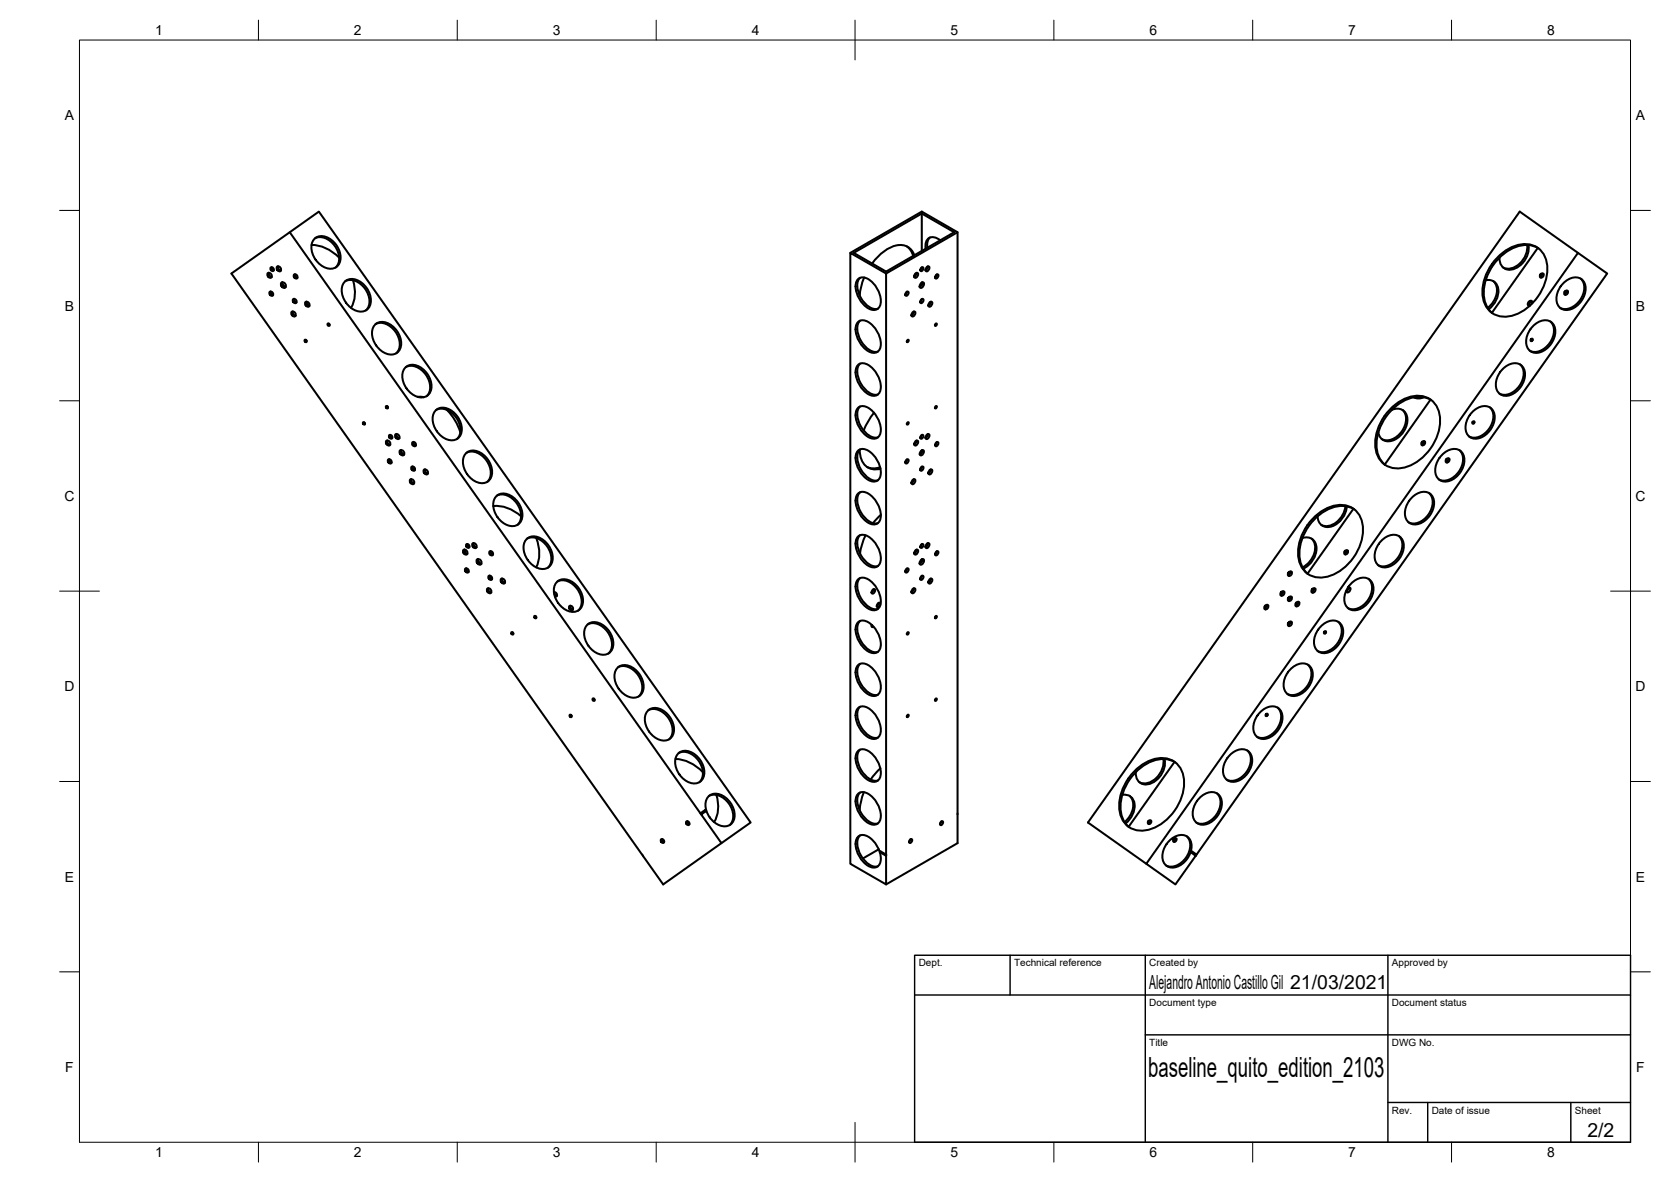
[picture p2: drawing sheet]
<svg xmlns="http://www.w3.org/2000/svg" width="420mm" height="297mm" viewBox="0 0 420 297" stroke-linecap="round" stroke-linejoin="round" font-family="sans-serif">
<!-- layer: Visible -->
<g fill="none" stroke="#000" stroke-width=".51">
<path d="M72.9 58.4l7.3-5.2 108.5 153.5-7.3 5.2-5.1-7.2 1.2-.8-.2-.3-1.2 .8zM72.9 58.4l-14.7 10.3 103.2 146.1M79.2 59.9a4.1 4.1 0 0 1 5 1.9 4.1 4.1 0 0 1 .2 5.4M231.8 53.7v9.4M233.8 59.7l-.6 1v1.6M240.8 58.4l-18 10.3M67.4 68.6a.7 .7 0 0 1 .8 .4 .7 .7 0 0 1-.2 .8l-.4-.1-.3-.5zM67.6 68.5l.1 .7 .6 .4M67.9 73.3a.57 .57 0 0 1 .7 .3 .57 .57 0 0 1-.3 .8 .67 .67 0 0 1-.4-1.1zM68.1 73.2l.1 .6 .5 .3M68.1 67.2a.51 .51 0 0 1 .7 .3 .51 .51 0 0 1-.3 .6 .6 .6 0 0 1-.4-.9zM68.3 67.1l.2 .5 .4 .3"/>
<path d="M69.7 67a.7 .7 0 0 1 .8 .3 .7 .7 0 0 1-.2 .9l-.4-.1-.3-.5zM69.9 66.9l.1 .7 .6 .4M70.8 71a.78 .78 0 0 1 .9 .4 .78 .78 0 0 1-.2 1l-.7-.4a.71 .71 0 0 1 0-1zM71 71.2l.6 .9M71 70.9l.1 .8 .7 .4M73.4 78.3a.7 .7 0 0 1 .8 .4 .7 .7 0 0 1-.2 .9l-.4-.2-.3-.5zM73.6 78.3l.2 .7 .6 .3M73.7 75.2a.57 .57 0 0 1 .8 .3 .57 .57 0 0 1-.3 .7 .67 .67 0 0 1-.5-1zM74 75.1l.1 .5 .5 .3M74 69a.57 .57 0 0 1 .7 .3 .57 .57 0 0 1-.3 .7 .67 .67 0 0 1-.4-1zM74.2 68.9l.1 .6 .5 .3M76.9 75.9a.7 .7 0 0 1 .8 .3 .7 .7 0 0 1-.2 .9l-.4-.2-.4-.4z"/>
<path d="M77.1 75.8l.1 .7 .6 .4M77.1 76.3l.6 .6M78.3 61.6a9.8 9.8 0 0 1 7 3.2M78.9 60.2a3.4 3.4 0 0 1 5.1 .7 4.7 4.7 0 0 1 1 5.8 3.4 3.4 0 0 1-5.1-.7 4.7 4.7 0 0 1-1-5.8zM86.5 71a3.4 3.4 0 0 1 5.1 .7 4.7 4.7 0 0 1 1.1 5.7 3.4 3.4 0 0 1-5.1-.7 4.7 4.7 0 0 1-1.1-5.7zM86.8 70.7a4.1 4.1 0 0 1 5 1.9 4.1 4.1 0 0 1 .2 5.4M88.8 70.4a8.6 8.6 0 0 1-.5 7M213.8 63.5l9 5.2v146.1l-1.4-.9v.3l1.4 .9v7.2l-9-5.2zM213.8 63.5l18-10.3 9 5.2v146M214.7 63.5l17.1-9.8 8.1 4.7-17.1 9.8zM215.7 70.2a2.31 2.31 0 0 1 3.2 .4 6.4 6.4 0 0 1 2.3 6.3 1.88 1.88 0 0 1-2.9 .6 6.4 6.4 0 0 1-2.9-6.8zM216.3 69.8a4.3 4.3 0 0 0 .2 5.1 4.3 4.3 0 0 0 4.3 2.7"/>
<path d="M217.3 69.7l-.7 2-.4 2.5M227.8 73.5l.5-.2 .2 .3-.2 .5-.5 .3-.2-.3zM228 61.9l1 1 .6 1.4M228 73.3l-.4 .7M229.5 78.5l.4-.2a.71 .71 0 0 1 .1 .8 .71 .71 0 0 1-.8 .3v-.5zM229.7 78.3l-.1 .6-.4 .4M229.9 64.1a3.9 3.9 0 0 0-5.8-2l-1.5 .8-1.4 1.1-1.9 2.2M230.2 68.8l.4-.3a.71 .71 0 0 1 .1 .9 .71 .71 0 0 1-.8 .3v-.5zM230.4 68.6l-.1 .5-.4 .4 .1-.6M231.6 75.3l.4-.2 .2 .3-.2 .5-.4 .3-.2-.3zM231.6 71.2l.4-.3a.75 .75 0 0 1 .2 1 .75 .75 0 0 1-.9 .3v-.5zM231.6 67.4l.4-.3 .2 .3-.2 .5-.4 .3-.2-.3z"/>
<path d="M231.8 67.2l-.4 .6M231.8 71v.6M231.8 75.1l-.4 .8M231.9 70.9l-.1 .7-.6 .5M233 67.1l.5-.2a.71 .71 0 0 1 .1 .9 .71 .71 0 0 1-.8 .3l-.1-.5zM233.3 66.9l-.2 .6-.4 .4M233.7 76l.5-.2a.71 .71 0 0 1 .1 .9 .71 .71 0 0 1-.8 .3v-.5zM233.8 76l.1 .2M234 75.9l-.1 .5-.5 .4M235.3 69.2l.4-.3 .3 .3-.3 .6-.4 .2-.2-.3zM235.5 69l-.4 .7M236.4 60.4a2.08 2.08 0 0 0-3.6 .4l-.1 1.7"/>
<path d="M373.6 70.4a2.69 2.69 0 0 1 2.7 .9 2.69 2.69 0 0 1 .4 2.8l-.9 2-1.5 1.6M375.5 70.7a4.3 4.3 0 0 1-.5 5.8l-.9 .9M376.9 64.3a8.7 8.7 0 0 1 8.9-2.5 6.3 6.3 0 0 1 3.2 6.9 12.9 12.9 0 0 1-9.1 10.7 5.6 5.6 0 0 1-7.2-6.1 13 13 0 0 1 4.2-9zM384 61.6a5.5 5.5 0 0 1-5 5.9l-1.1-.3M384.3 61.6a5.5 5.5 0 0 1-4.8 6.2 2.58 2.58 0 0 1-2.5-3M385.2 76.3l.1-.3a.63 .63 0 0 0-.9-.3 .63 .63 0 0 0-.3 .8l.5 .4M385.2 75.8l-.6 .4-.1 .7M386.7 62.3l-11.6 16.3M386.8 62.4a7.2 7.2 0 0 0-7.7 .7 12.5 12.5 0 0 0-5.8 12.4 5.7 5.7 0 0 0 2 3.2M387.3 69l.5-.3a.53 .53 0 0 1 .2 .8 .53 .53 0 0 1-.8 0zM388.1 68.9l-.5 .3-.1 .6M393 71.3a3.4 3.4 0 0 1 5.1-.7 4.8 4.8 0 0 1-1.7 6.3 2.95 2.95 0 0 1-4.8-.4 5 5 0 0 1 1.4-5.2z"/>
<path d="M393.4 73.3l.5-.3a.53 .53 0 0 1 .2 .8 .53 .53 0 0 1-.8 0zM394.2 73.3l-.4 .3-.2 .5M396.8 63.5l7.3 5.2-103.2 146.1-1.2-.9-.2 .3 1.2 .9-5.1 7.2-7.4-5.2zM396.8 63.5l-14.7-10.3-108.5 153.5 14.6 10.4M397.4 70a4.1 4.1 0 0 1-.1 5.4 4.1 4.1 0 0 1-5 2M76.6 85.4l.4 .1v.5l-.4-.2zM76.9 85.4l.2 .3M82.4 81.3l.4 .2v.4l-.4-.2zM82.7 81.3l.2 .3M94.1 81.8a3.4 3.4 0 0 1 5.1 .7 4.7 4.7 0 0 1 1.1 5.7 3.4 3.4 0 0 1-5.1-.7 4.7 4.7 0 0 1-1.1-5.7zM94.4 81.4a4.1 4.1 0 0 1 5 2 4.1 4.1 0 0 1 .2 5.4M101.8 92.5a3.4 3.4 0 0 1 5.1 .7 4.7 4.7 0 0 1 1 5.8 3.4 3.4 0 0 1-5.1-.7 4.7 4.7 0 0 1-1-5.8z"/>
<path d="M102.1 92.2a4.1 4.1 0 0 1 5 2 4.1 4.1 0 0 1 .2 5.4M105 99.7l1.6 .1M215.7 91.8a2.31 2.31 0 0 1 3.2 .3 6.4 6.4 0 0 1 2.3 6.4 1.88 1.88 0 0 1-2.9 .5 6.4 6.4 0 0 1-2.9-6.7zM215.7 81a2.31 2.31 0 0 1 3.2 .4 6.4 6.4 0 0 1 2.3 6.3 1.88 1.88 0 0 1-2.9 .5 6.4 6.4 0 0 1-2.9-6.7zM216.3 91.4a4.3 4.3 0 0 0 .2 5 4.3 4.3 0 0 0 4.3 2.7M216.3 80.6a4.3 4.3 0 0 0 .2 5 4.3 4.3 0 0 0 4.3 2.7M228.1 85.5l.3-.1 .1 .1-.1 .4-.3 .1zM235.2 81.4l.3-.1 .1 .2-.2 .3-.3 .1zM357.3 99.7l-1.6 .1M358.1 99.8l-.6 .2a2.79 2.79 0 0 1-2-.1M377.8 92.8a3.4 3.4 0 0 1 5.1-.7 4.8 4.8 0 0 1-1.7 6.4 2.95 2.95 0 0 1-4.8-.5 5 5 0 0 1 1.4-5.2zM382.2 91.6a4.1 4.1 0 0 1-.2 5.4 4.1 4.1 0 0 1-5 1.9"/>
<path d="M384.9 85.3l.3-.2a.31 .31 0 0 1 .1 .5 .31 .31 0 0 1-.5 0zM385.4 82a3.4 3.4 0 0 1 5.1-.6 4.8 4.8 0 0 1-1.7 6.3 2.95 2.95 0 0 1-4.8-.5 5 5 0 0 1 1.4-5.2zM385.4 85.4l-.2 .3M389.8 80.8a4.1 4.1 0 0 1-.1 5.4 4.1 4.1 0 0 1-5.1 1.9M91.3 106.1l.4 .2v.4l-.4-.2zM91.6 106.1l.2 .3M97.1 102.1l.4 .1v.4l-.4-.1zM97.2 110.8a.7 .7 0 0 1 .8 .3 .7 .7 0 0 1-.2 .9l-.4-.2-.3-.4zM97.4 102.1l.2 .3M97.4 110.7l.1 .7 .6 .3M97.6 115.5a.57 .57 0 0 1 .8 .3 .57 .57 0 0 1-.3 .7 .67 .67 0 0 1-.5-1zM97.9 115.4l.1 .5 .5 .3"/>
<path d="M97.9 109.3a.51 .51 0 0 1 .7 .3 .51 .51 0 0 1-.3 .7 .6 .6 0 0 1-.4-1zM98.1 109.3l.1 .5 .4 .2M99.5 109.1a.7 .7 0 0 1 .8 .4 .7 .7 0 0 1-.2 .8l-.4-.1-.3-.5zM99.7 109l.1 .7 .7 .4M100.6 113.2a.74 .74 0 0 1 .9 .3 .74 .74 0 0 1-.2 1l-.5-.2-.3-.5zM100.8 113.4l.5 .8M100.8 113.1l.2 .7 .6 .4M103.5 117.3a.57 .57 0 0 1 .8 .3 .57 .57 0 0 1-.3 .7 .67 .67 0 0 1-.5-1zM103.8 117.2l.1 .6 .5 .3M103.8 111.1a.57 .57 0 0 1 .7 .3 .57 .57 0 0 1-.3 .8 .67 .67 0 0 1-.4-1.1zM104 111.1l.1 .5 .5 .3M106.6 118a.7 .7 0 0 1 .9 .4 .7 .7 0 0 1-.2 .8l-.5-.1-.3-.5z"/>
<path d="M106.9 117.9l.1 .7 .6 .4M109.4 103.3a3.4 3.4 0 0 1 5.1 .7 4.7 4.7 0 0 1 1 5.8 3.4 3.4 0 0 1-5.1-.7 4.7 4.7 0 0 1-1-5.8zM109.7 103a4.1 4.1 0 0 1 5 2 4.1 4.1 0 0 1 .2 5.3M112.4 103a13.8 13.8 0 0 1 3.3 5.6M117 114.1a3.4 3.4 0 0 1 5.1 .7 4.7 4.7 0 0 1 1 5.8 3.4 3.4 0 0 1-5.1-.7 4.7 4.7 0 0 1-1-5.8zM117.3 113.8a4.1 4.1 0 0 1 5 1.9 4.1 4.1 0 0 1 .2 5.4M215.7 113.3a2.31 2.31 0 0 1 3.2 .4 6.4 6.4 0 0 1 2.3 6.3 1.88 1.88 0 0 1-2.9 .6 6.4 6.4 0 0 1-2.9-6.8zM215.7 102.6a2.31 2.31 0 0 1 3.2 .3 6.4 6.4 0 0 1 2.3 6.4 1.88 1.88 0 0 1-2.9 .5 6.4 6.4 0 0 1-2.9-6.8zM216.2 113a4.3 4.3 0 0 0 3.5 4.9l1.7-.1M216.3 112.9a4.3 4.3 0 0 0 .2 5.1 4.3 4.3 0 0 0 4.3 2.7M216.3 102.1a4.3 4.3 0 0 0 .2 5.1 4.3 4.3 0 0 0 4.3 2.7M218 117.4l1.6 .3 1.7-.3"/>
<path d="M219.8 103.7l-1.7 2.5-.9 2M227.8 115.6l.5-.2 .2 .3-.2 .5-.5 .3-.2-.3zM228 115.4l-.4 .8M228.1 106.2l.3-.1 .1 .2-.1 .3-.3 .1zM230.2 110.9l.4-.2a.71 .71 0 0 1 .1 .8 .71 .71 0 0 1-.8 .4v-.5zM230.4 110.7l-.1 .6-.4 .4M231.6 117.5l.4-.3 .2 .3-.2 .6-.4 .2-.2-.3zM231.6 113.3l.5-.2a.76 .76 0 0 1 .1 .9 .76 .76 0 0 1-.9 .3v-.5zM231.6 109.5l.4-.2 .2 .2-.2 .5-.4 .3-.2-.3zM231.8 109.4l-.4 .6M231.8 113.2v.5M231.8 117.3l-.4 .7"/>
<path d="M231.9 113.1l-.2 .7-.4 .4M233 109.3l.5-.2a.71 .71 0 0 1 .1 .8 .71 .71 0 0 1-.8 .3l-.1-.5zM233.3 109.1l-.2 .6-.4 .4M233.5 118.6l.1 .2M233.7 118.2l.5-.3a.71 .71 0 0 1 .1 .9 .71 .71 0 0 1-.8 .3v-.5zM233.8 118.1l.1 .3M234 118l-.1 .5-.5 .5M235.2 102.2l.3-.2 .1 .2-.2 .3-.3 .1zM235.3 111.3l.4-.2 .3 .3-.3 .5-.4 .3-.2-.3zM235.5 111.1l-.4 .8M349.9 102.5a8.7 8.7 0 0 1 9-2.6 6.3 6.3 0 0 1 3.1 6.9 12.9 12.9 0 0 1-9.1 10.7 5.6 5.6 0 0 1-7.1-6 13 13 0 0 1 4.1-9zM350 103a2.66 2.66 0 0 1 2.9 .2 2.66 2.66 0 0 1 1 2.7 5.4 5.4 0 0 1-5.3 5 2.43 2.43 0 0 1-2-2.2"/>
<path d="M352.6 103a4.1 4.1 0 0 1-.1 5.4 4.1 4.1 0 0 1-5 1.9M357.5 111.1l.5-.3a.53 .53 0 0 1 .2 .8 .53 .53 0 0 1-.8 .1zM358.3 111.1l-.4 .3-.2 .5M359.7 100.4l-11.5 16.4M359.9 100.6a7.2 7.2 0 0 0-7.8 .6 12.5 12.5 0 0 0-5.8 12.5 5.7 5.7 0 0 0 2 3.2M362.5 114.4a3.4 3.4 0 0 1 5.1-.7 4.8 4.8 0 0 1-1.7 6.3 2.95 2.95 0 0 1-4.8-.4 5 5 0 0 1 1.4-5.2zM363.6 115.4l.5-.3a.53 .53 0 0 1 .2 .8 .53 .53 0 0 1-.8 .1zM364.5 115.4l-.5 .3-.1 .5M367 113.1a4.1 4.1 0 0 1-.2 5.4 4.1 4.1 0 0 1-5 2M370.1 103.6a3.4 3.4 0 0 1 5.1-.7 4.8 4.8 0 0 1-1.7 6.4 2.95 2.95 0 0 1-4.7-.5 5 5 0 0 1 1.3-5.2zM370.3 106l.2-.1a.31 .31 0 0 1 .2 .4 .31 .31 0 0 1-.5 0zM370.7 106.1l-.2 .3"/>
<path d="M374.6 102.4a4.1 4.1 0 0 1-.2 5.3 4.1 4.1 0 0 1-5 2M103.2 120.5a.7 .7 0 0 1 .8 .3 .7 .7 0 0 1-.2 .9l-.4-.2-.3-.4zM103.4 120.4l.1 .7 .6 .3M116.6 138.2a.7 .7 0 0 1 .8 .3 .7 .7 0 0 1-.2 .9l-.4-.2-.4-.4zM116.8 138.1l.1 .7 .6 .4M116.8 138.1l.2 .8M117.3 136.8a.51 .51 0 0 1 .7 .2 .51 .51 0 0 1-.3 .7 .6 .6 0 0 1-.4-.9zM117.5 136.7l.1 .5 .4 .2M118.9 136.5a.7 .7 0 0 1 .8 .4 .7 .7 0 0 1-.2 .9l-.4-.2-.3-.4zM119.1 136.5l.1 .6 .6 .4M123.1 138.5a.57 .57 0 0 1 .8 .3 .57 .57 0 0 1-.3 .8 .67 .67 0 0 1-.5-1.1zM123.4 138.5l.1 .5 .5 .3"/>
<path d="M124 127.2a9.1 9.1 0 0 1 7 2.6M124.6 124.9a3.4 3.4 0 0 1 5.1 .7 4.7 4.7 0 0 1 1.1 5.7 3.4 3.4 0 0 1-5.1-.6 4.7 4.7 0 0 1-1.1-5.8zM124.9 124.6a4.1 4.1 0 0 1 5.1 1.9 4.1 4.1 0 0 1 .1 5.4M132.2 135.7a3.4 3.4 0 0 1 5.1 .7 4.7 4.7 0 0 1 1.1 5.7 3.4 3.4 0 0 1-5.1-.7 4.7 4.7 0 0 1-1.1-5.7zM132.6 135.4a4.1 4.1 0 0 1 5 1.9 4.1 4.1 0 0 1 .1 5.4M134.8 135.2a9.2 9.2 0 0 1 0 7.4M215.7 134.9a2.31 2.31 0 0 1 3.2 .4 6.4 6.4 0 0 1 2.3 6.3 1.88 1.88 0 0 1-2.9 .6 6.4 6.4 0 0 1-2.9-6.8zM215.7 124.1a2.31 2.31 0 0 1 3.2 .4 6.4 6.4 0 0 1 2.3 6.3 1.88 1.88 0 0 1-2.9 .6 6.4 6.4 0 0 1-2.9-6.8zM216.3 134.5a4.3 4.3 0 0 0 .2 5 4.3 4.3 0 0 0 4.3 2.7M216.3 123.7a4.3 4.3 0 0 0 .2 5.1 4.3 4.3 0 0 0 4.3 2.7M217.6 134.5l-.8 2-.6 2.6M221.5 129.4l-2 2.1"/>
<path d="M229.5 120.6l.4-.2a.71 .71 0 0 1 .1 .9 .71 .71 0 0 1-.8 .3v-.5zM229.7 120.4l-.1 .6-.4 .4M230.2 138.3l.4-.2a.71 .71 0 0 1 .1 .9 .71 .71 0 0 1-.8 .3v-.5zM230.4 138.1l-.1 .6-.4 .4M231.6 136.9l.4-.2 .2 .3-.2 .5-.4 .2-.2-.3zM231.8 136.8l-.4 .6M233 136.7l.5-.2a.71 .71 0 0 1 .1 .8 .71 .71 0 0 1-.8 .4l-.1-.5zM233.1 136.6v.5M233.3 136.5l-.2 .6-.4 .4M235.3 138.7l.4-.2 .3 .3-.3 .5-.4 .3-.2-.3zM235.5 138.5l-.4 .8M327.5 135.2a2.65 2.65 0 0 1 2.8 .5 2.65 2.65 0 0 1 .7 2.8 6 6 0 0 1-3.3 4.4"/>
<path d="M329.8 135.4a4.2 4.2 0 0 1-.3 5.5l-.9 .9-1.1 .8M330.5 129.9a8.7 8.7 0 0 1 9-2.5 6.3 6.3 0 0 1 3.2 6.9 12.9 12.9 0 0 1-9.2 10.7 5.6 5.6 0 0 1-7.1-6.1 13 13 0 0 1 4.1-9zM338.1 138.5l.5-.3a.53 .53 0 0 1 .2 .8 .53 .53 0 0 1-.8 .1zM338.3 127.2a5.5 5.5 0 0 1-5.1 5l-1-.3M338.6 127.2a5.5 5.5 0 0 1-5.1 5.2 2.53 2.53 0 0 1-2.2-2.7M338.9 138.5l-.4 .3-.2 .5M340.3 127.9l-11.5 16.3M340.5 128a7.2 7.2 0 0 0-7.8 .7 12.5 12.5 0 0 0-5.8 12.4 5.7 5.7 0 0 0 2 3.2M347.3 135.9a3.4 3.4 0 0 1 5.1-.6 4.8 4.8 0 0 1-1.7 6.3 2.95 2.95 0 0 1-4.8-.4 5 5 0 0 1 1.4-5.3zM351.7 134.7a4.1 4.1 0 0 1-.2 5.4 4.1 4.1 0 0 1-5 1.9M354.9 125.2a3.4 3.4 0 0 1 5.1-.7 4.8 4.8 0 0 1-1.7 6.3 2.95 2.95 0 0 1-4.8-.4 5 5 0 0 1 1.4-5.2zM359.3 123.9a4.1 4.1 0 0 1-.1 5.4 4.1 4.1 0 0 1-5.1 1.9"/>
<path d="M117 142.9a.57 .57 0 0 1 .8 .3 .57 .57 0 0 1-.3 .7 .67 .67 0 0 1-.5-1zM117.3 142.8l.1 .6 .5 .3M120 140.6a.78 .78 0 0 1 .9 .3 .78 .78 0 0 1-.2 1l-.7-.4a.71 .71 0 0 1 0-.9zM120.1 140.8l.6 .8M120.2 140.5l.1 .8 .7 .4M122.6 147.9a.7 .7 0 0 1 .8 .3 .7 .7 0 0 1-.2 .9l-.4-.2-.3-.4zM122.8 147.8l.1 .7 .6 .4M122.9 144.7a.57 .57 0 0 1 .7 .3 .57 .57 0 0 1-.2 .8 .67 .67 0 0 1-.5-1.1zM123.1 144.6l.2 .6 .4 .3M126 145.4a.7 .7 0 0 1 .9 .4 .7 .7 0 0 1-.2 .9l-.5-.2-.3-.4zM126.3 145.4l.1 .7 .6 .3M128.6 158.9l.4 .1v.5l-.4-.2z"/>
<path d="M128.9 158.9l.2 .3M134.4 154.8l.4 .1v.5l-.4-.2zM134.7 154.8l.2 .3M139.3 148.8a.64 .64 0 0 1 .7 .4 .64 .64 0 0 1-.3 .8l-.2-.1M139.4 148.8l.1 .6 .5 .3M139.9 146.4a3.4 3.4 0 0 1 5.1 .7 4.7 4.7 0 0 1 1 5.8 3.4 3.4 0 0 1-5.1-.7 4.7 4.7 0 0 1-1-5.8zM140.2 146.1a4.1 4.1 0 0 1 5 2 4.1 4.1 0 0 1 .2 5.4M143.2 152.3a.61 .61 0 0 1 .8 .3 .61 .61 0 0 1-.3 .8 .73 .73 0 0 1-.5-1.1zM143.4 152.2l.2 .6 .5 .4M147.5 157.2a3.4 3.4 0 0 1 5.1 .7 4.7 4.7 0 0 1 1 5.8 3.4 3.4 0 0 1-5.1-.7 4.7 4.7 0 0 1-1-5.8zM147.8 156.9a4.1 4.1 0 0 1 5 2 4.1 4.1 0 0 1 .2 5.3M215.7 156.5a2.31 2.31 0 0 1 3.2 .3 6.4 6.4 0 0 1 2.3 6.4 1.88 1.88 0 0 1-2.9 .5 6.4 6.4 0 0 1-2.9-6.8z"/>
<path d="M215.7 145.7a2.31 2.31 0 0 1 3.2 .3 6.4 6.4 0 0 1 2.3 6.4 1.88 1.88 0 0 1-2.9 .5 6.4 6.4 0 0 1-2.9-6.8zM216.3 156a4.3 4.3 0 0 0 .2 5.1 4.3 4.3 0 0 0 4.3 2.7M216.3 145.3a4.3 4.3 0 0 0 .2 5 4.3 4.3 0 0 0 4.3 2.7M219.2 157v.5h.5M219.3 157.2l-.2 .1M219.4 148.3l.2-.2h.4a.71 .71 0 0 1-.8 1zM219.6 148.1l-.5 .8M220.7 151.7l.2-.2h.4a.71 .71 0 0 1-.8 1zM220.9 151.5l-.4 .8M227.8 143.1l.5-.3 .2 .3-.2 .6-.5 .2-.2-.3zM228 142.9l-.4 .7M228.1 159l.3-.1 .1 .1-.1 .3-.3 .2z"/>
<path d="M229.5 148l.4-.2a.71 .71 0 0 1 .1 .9 .71 .71 0 0 1-.8 .3v-.5zM229.7 147.9l-.1 .5-.4 .4M231.6 144.9l.4-.2 .2 .3-.2 .5-.4 .2-.2-.3zM231.6 140.7l.4-.2a.75 .75 0 0 1 .2 .9 .75 .75 0 0 1-.9 .4v-.6zM231.8 140.6v.5M231.8 144.7l-.4 .7M231.9 140.5l-.1 .7-.6 .4M233.7 145.6l.5-.2a.71 .71 0 0 1 .1 .8 .71 .71 0 0 1-.8 .4v-.5zM233.8 145.9l-.3 .5M233.9 145.9l-.4 .2M234 145.4l-.1 .6-.5 .4M235.2 154.9l.3-.1 .1 .1-.2 .4-.3 .1z"/>
<path d="M318 152.3l.5-.3a.57 .57 0 0 1 .3 .8 .57 .57 0 0 1-.9 .1zM318.9 152.2l-.5 .3-.2 .6M322.1 148.9l.5-.4a.57 .57 0 0 1 .2 .9 .57 .57 0 0 1-.9 .1zM322.9 148.8l-.5 .3-.1 .6M324 156.5l.5-.3a.57 .57 0 0 1 .2 .8 .57 .57 0 0 1-.9 .1zM324 143.9l.5-.3a.57 .57 0 0 1 .2 .8 .57 .57 0 0 1-.9 .1zM324 150.2l.5-.3a.57 .57 0 0 1 .2 .8 .57 .57 0 0 1-.9 .1zM324.4 150.3l-.2 .4M324.8 156.4l-.5 .3-.1 .7M324.8 143.8l-.5 .4-.1 .6M324.8 150.1l-.5 .3-.1 .6M325.8 151.5l.5-.3a.57 .57 0 0 1 .3 .9 .57 .57 0 0 1-.9 0z"/>
<path d="M326.7 151.4l-.5 .4-.2 .6M329.9 148.1l.5-.3a.57 .57 0 0 1 .2 .8 .57 .57 0 0 1-.9 .1zM330.8 148l-.6 .3-.1 .6M332 157.5a3.4 3.4 0 0 1 5.1-.7 4.8 4.8 0 0 1-1.7 6.4 2.95 2.95 0 0 1-4.7-.5 5 5 0 0 1 1.3-5.2zM333 158.8l.2-.2a.31 .31 0 0 1 .2 .5 .31 .31 0 0 1-.5 0zM333.4 158.9l-.2 .3M336.5 156.3a4.1 4.1 0 0 1-.2 5.3 4.1 4.1 0 0 1-5 2M338.9 147.6h.3a.64 .64 0 0 1 .2 .9 .64 .64 0 0 1-1 .1M339.5 147.8l-.6 .4-.1 .7M339.7 146.7a3.4 3.4 0 0 1 5.1-.7 4.8 4.8 0 0 1-1.7 6.4 2.95 2.95 0 0 1-4.8-.5 5 5 0 0 1 1.4-5.2zM344.1 145.5a4.1 4.1 0 0 1-.2 5.3 4.1 4.1 0 0 1-5 2M143.3 179.6l.4 .2v.4l-.4-.1z"/>
<path d="M143.6 179.6l.2 .3M149.1 175.5l.4 .2v.4l-.4-.1zM149.3 175.5l.2 .3M155.1 168a3.4 3.4 0 0 1 5.1 .7 4.7 4.7 0 0 1 1 5.8 3.4 3.4 0 0 1-5.1-.7 4.7 4.7 0 0 1-1-5.8zM155.4 167.7a4.1 4.1 0 0 1 5 1.9 4.1 4.1 0 0 1 .2 5.4M162.7 178.8a3.4 3.4 0 0 1 5.1 .7 4.7 4.7 0 0 1 1.1 5.7 3.4 3.4 0 0 1-5.1-.6 4.7 4.7 0 0 1-1.1-5.8zM163 178.5a4.1 4.1 0 0 1 5.1 1.9 4.1 4.1 0 0 1 .1 5.4M215.7 178a2.31 2.31 0 0 1 3.2 .4 6.4 6.4 0 0 1 2.3 6.3 1.88 1.88 0 0 1-2.9 .6 6.4 6.4 0 0 1-2.9-6.8zM215.7 167.2a2.31 2.31 0 0 1 3.2 .4 6.4 6.4 0 0 1 2.3 6.3 1.88 1.88 0 0 1-2.9 .6 6.4 6.4 0 0 1-2.9-6.8zM216.3 177.6a4.3 4.3 0 0 0 .2 5 4.3 4.3 0 0 0 4.3 2.8M216.3 166.8a4.3 4.3 0 0 0 .2 5.1 4.3 4.3 0 0 0 4.3 2.7M228.1 179.7l.3-.1 .1 .2-.1 .3-.3 .1z"/>
<path d="M235.2 175.7l.3-.2 .1 .2-.2 .3-.3 .1zM316.8 179.1a3.4 3.4 0 0 1 5.1-.7 4.8 4.8 0 0 1-1.7 6.3 2.95 2.95 0 0 1-4.8-.4 5 5 0 0 1 1.4-5.2zM318.3 179.5l.3-.2a.31 .31 0 0 1 .1 .5 .31 .31 0 0 1-.5 0zM318.8 179.6l-.2 .3M321.2 177.8a4.1 4.1 0 0 1-.1 5.4 4.1 4.1 0 0 1-5.1 1.9M324.4 168.3a3.4 3.4 0 0 1 5.1-.7 4.8 4.8 0 0 1-1.7 6.3 2.95 2.95 0 0 1-4.8-.4 5 5 0 0 1 1.4-5.2zM328.8 167a4.1 4.1 0 0 1-.1 5.4 4.1 4.1 0 0 1-5 2M169.8 190.7a10 10 0 0 1 6.9 3.4M170.4 189.6a3.4 3.4 0 0 1 5.1 .6 4.7 4.7 0 0 1 1 5.8 3.4 3.4 0 0 1-5.1-.7 4.7 4.7 0 0 1-1-5.7zM170.7 189.2a4.1 4.1 0 0 1 5 2 4.1 4.1 0 0 1 .1 5.4M180.1 199.8a8.5 8.5 0 0 1-.5 6.8M215.7 199.6a2.31 2.31 0 0 1 3.2 .3 6.4 6.4 0 0 1 2.3 6.4 1.88 1.88 0 0 1-2.9 .5 6.4 6.4 0 0 1-2.9-6.8z"/>
<path d="M215.7 188.8a2.31 2.31 0 0 1 3.2 .4 6.4 6.4 0 0 1 2.3 6.3 1.88 1.88 0 0 1-2.9 .6 6.4 6.4 0 0 1-2.9-6.8zM216.3 199.2a4.3 4.3 0 0 0 .2 5 4.3 4.3 0 0 0 4.3 2.7M216.3 188.4a4.3 4.3 0 0 0 .2 5 4.3 4.3 0 0 0 4.3 2.7M217.2 199.1l-.6 2-.4 2.5M221.4 193.1l-2.5 2.8M282.2 199.8a2.68 2.68 0 0 1 3 3.6l-.7 1.9-1.5 1.6M285.5 193.5a8.7 8.7 0 0 1 9-2.5 6.3 6.3 0 0 1 3.2 6.9 12.9 12.9 0 0 1-9.2 10.7 5.6 5.6 0 0 1-7.1-6.1 13 13 0 0 1 4.1-9zM292.5 190.7a5.5 5.5 0 0 1-4.9 6.2l-1.1-.3M292.8 190.8a5.4 5.4 0 0 1-5.2 6.3 2.62 2.62 0 0 1-2-3M295.3 191.5l-11.5 16.3M295.5 191.6a7.2 7.2 0 0 0-7.7 .7 12.5 12.5 0 0 0-5.8 12.4 5.7 5.7 0 0 0 2 3.2M306 199.4a4.1 4.1 0 0 1-.2 5.4 4.1 4.1 0 0 1-5 1.9"/>
<path d="M309.2 189.8a3.4 3.4 0 0 1 5.1-.6 4.8 4.8 0 0 1-1.7 6.3 2.95 2.95 0 0 1-4.8-.5 5 5 0 0 1 1.4-5.2zM313.6 188.6a4.1 4.1 0 0 1-.2 5.4 4.1 4.1 0 0 1-5 1.9M166.3 210.9a.51 .51 0 0 1 .6 .3 .51 .51 0 0 1-.2 .6 .6 .6 0 0 1-.4-.9zM166.5 210.8l.1 .5 .4 .3M172.6 206.4a.51 .51 0 0 1 .7 .3 .51 .51 0 0 1-.3 .7 .6 .6 0 0 1-.4-1zM172.8 206.4l.2 .4 .4 .3M176.1 204.4l.2 .3M177.3 203.6l.2 .2M178 200.3a3.4 3.4 0 0 1 5.1 .7 4.7 4.7 0 0 1 1 5.8 3.4 3.4 0 0 1-5.1-.7 4.7 4.7 0 0 1-1-5.8zM178.3 200a4.1 4.1 0 0 1 5 2 4.1 4.1 0 0 1 .2 5.4M181.4 211.9l-14.6 10.4-5.3-7.5M215.7 210.4a2.31 2.31 0 0 1 3.2 .3 6.4 6.4 0 0 1 2.3 6.4 1.88 1.88 0 0 1-2.9 .5 6.4 6.4 0 0 1-2.9-6.8z"/>
<path d="M216.3 209.9a4.3 4.3 0 0 0 .2 5.1 4.3 4.3 0 0 0 4.3 2.7M221 213.4l-4 2.3M221.4 213.9v.3M222.8 214.8v.3M228.8 211.1l.4-.3 .2 .3-.2 .5-.4 .3-.2-.3zM228.9 210.9l-.3 .6M236.5 206.6l.4-.3 .2 .3-.2 .5-.4 .3-.2-.3zM236.7 206.4l-.3 .6M240.8 204.4v7.5l-18 10.4M284 200a4.3 4.3 0 0 1-.4 5.7l-.8 .9M288.7 206.4l.4-.3a.48 .48 0 0 1 .3 .7 .48 .48 0 0 1-.8 .1zM289.5 206.4l-.4 .2-.1 .5"/>
<path d="M293.9 211.4a3.4 3.4 0 0 1 5.1-.7 4.8 4.8 0 0 1-1.7 6.4 2.95 2.95 0 0 1-4.8-.5 5 5 0 0 1 1.4-5.2zM295.1 210.9l.4-.3a.48 .48 0 0 1 .2 .7 .48 .48 0 0 1-.7 .1zM295.8 210.9l-.4 .2-.1 .5M298.4 210.2a4.1 4.1 0 0 1-.2 5.3 4.1 4.1 0 0 1-5 2M300.9 214.8l-.2 .3M301.5 200.6a3.4 3.4 0 0 1 5.1-.7 4.8 4.8 0 0 1-1.7 6.4 2.95 2.95 0 0 1-4.7-.5 5 5 0 0 1 1.3-5.2z"/>
</g>
<!-- layer: Border -->
<g fill="none" stroke="#000" stroke-width=".25">
<path d="M20 10.1h390v276.9h-390zM65 5.1v5M115 5.1v5M165 5.1v5M215 5.1v10M265 5.1v5M315 5.1v5M365 5.1v5M15 52.9h5M410 52.9h5M15 100.7h5M410 100.7h5"/>
<path d="M15 148.6h10M405 148.6h10M15 196.4h5M410 196.4h5M15 244.2h5M410 244.2h5M65 287v5M115 287v5M165 287v5M215 282.1v9.9M265 287v5M315 287v5"/>
<path d="M365 287v5"/>
</g>
<!-- layer: TitleBlock -->
<path d="M230 240.1h180v46.9h-180zM230 250h180M254 240.1v9.9M288 240.1v46.9M349 240.1v46.9M288 260.1h122M349 277.1h61M359 277.1v9.9M395 277.1v9.9" fill="none" stroke="#000" stroke-width=".36"/>
<text font-size="7" x="288.7" y="270.6">baseline_quito_edition_2103</text>
<g font-size="4.9">
<text x="289" y="248.6">Alejandro Antonio Castillo Gil 21/03/2021</text>
<text x="399.1" y="285.8">2/2</text>
</g>
<g font-size="3.5">
<text x="39" y="8.8">1</text>
<text x="89" y="8.8">2</text>
<text x="139" y="8.8">3</text>
<text x="189" y="8.8">4</text>
<text x="239" y="8.8">5</text>
<text x="289" y="8.8">6</text>
<text x="339" y="8.8">7</text>
<text x="389" y="8.8">8</text>
<text x="16.3" y="30.2">A</text>
<text x="411.3" y="30.2">A</text>
<text x="16.3" y="78">B</text>
<text x="411.3" y="78">B</text>
<text x="16.2" y="125.9">C</text>
<text x="411.2" y="125.9">C</text>
<text x="16.2" y="173.7">D</text>
<text x="411.2" y="173.7">D</text>
<text x="16.3" y="221.6">E</text>
<text x="411.3" y="221.6">E</text>
<text x="16.4" y="269.4">F</text>
<text x="411.4" y="269.4">F</text>
<text x="39" y="290.8">1</text>
<text x="89" y="290.8">2</text>
<text x="139" y="290.8">3</text>
<text x="189" y="290.8">4</text>
<text x="239" y="290.8">5</text>
<text x="289" y="290.8">6</text>
<text x="339" y="290.8">7</text>
<text x="389" y="290.8">8</text>
</g>
<g font-size="2.5">
<text x="231" y="242.9">Dept.</text>
<text x="255" y="242.9">Technical reference</text>
<text x="289" y="242.9">Created by</text>
<text x="350" y="242.9">Approved by</text>
<text x="289" y="252.8">Document type</text>
<text x="350" y="252.8">Document status</text>
<text x="289" y="262.9">Title</text>
<text x="350" y="262.9">DWG No.</text>
<text x="350" y="279.9">Rev.</text>
<text x="360" y="279.9">Date of issue</text>
<text x="396" y="279.9">Sheet</text>
</g>
</svg>
